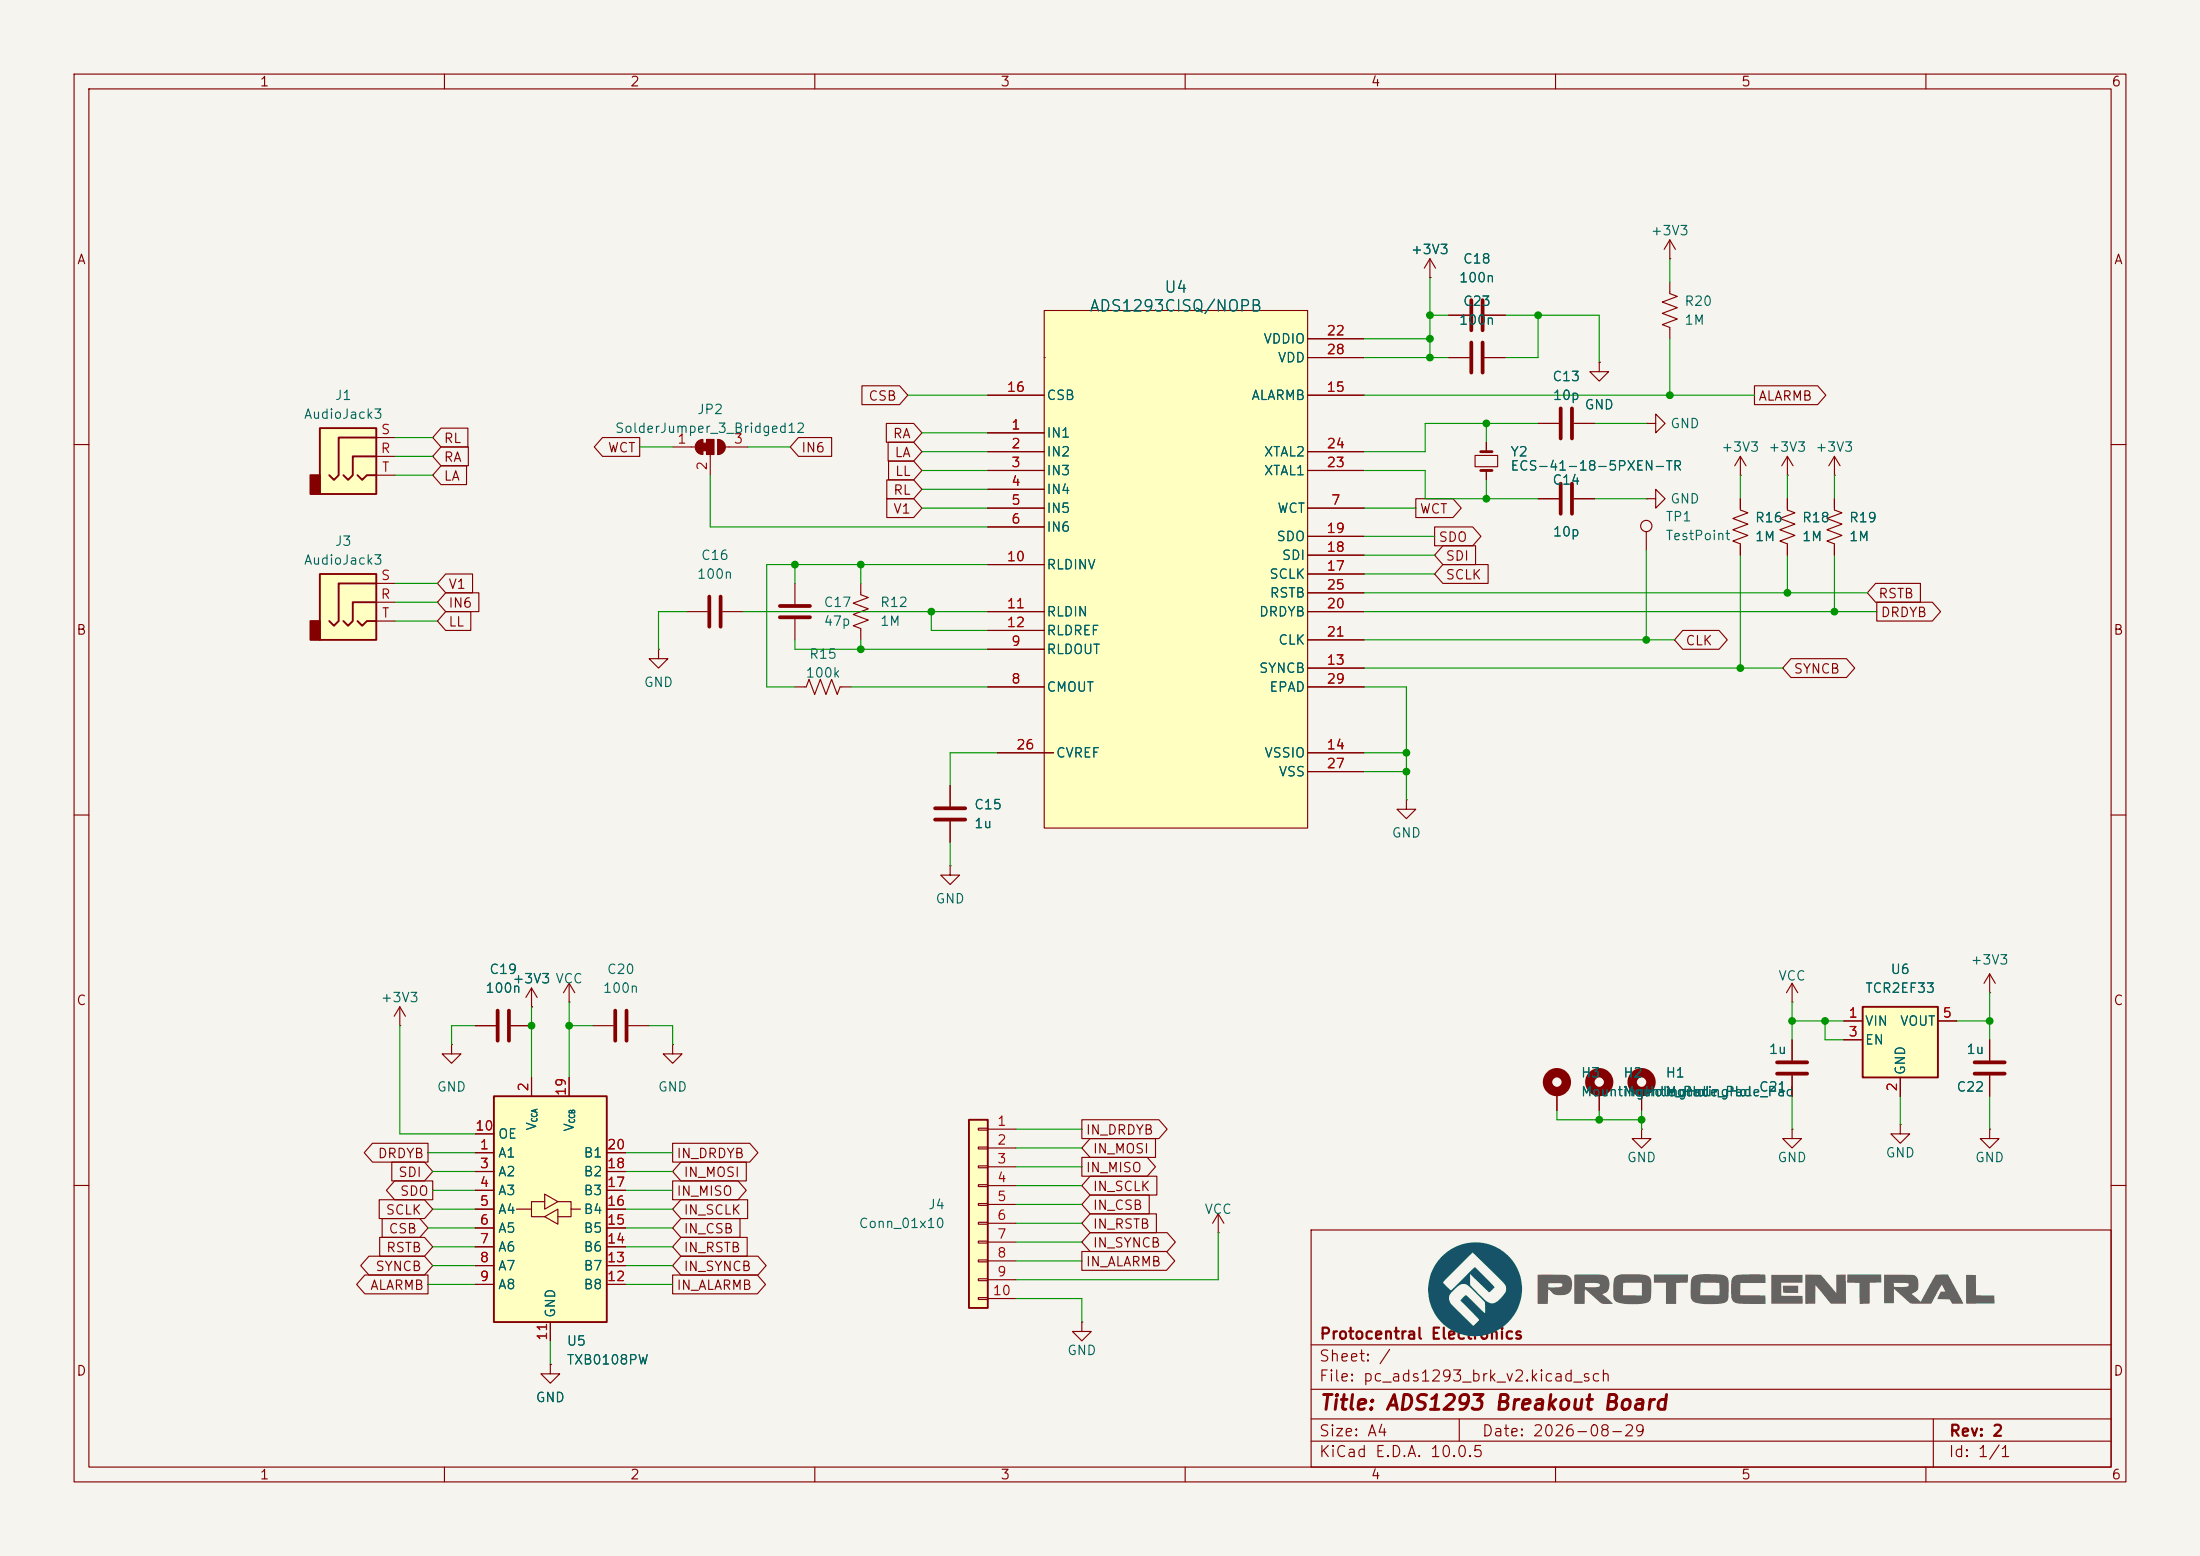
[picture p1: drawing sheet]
<svg xmlns="http://www.w3.org/2000/svg" width="297mm" height="210mm" viewBox="0 0 297 210" stroke-linecap="round" stroke-linejoin="round" font-family="sans-serif">
<path d="M0 0h297v210h-297z" fill="#f5f4ef" stroke="#f5f4ef" stroke-width=".14"/>
<g fill="none" stroke="#840000" stroke-width=".15">
<path d="M10 10h277v190h-277zM12 12h273v186h-273zM60 10v2M110 10v2M160 10v2M210 10v2M260 10v2M10 60h2M207.6 67.3h2.8M212.5 67.3h2.8M222.2 67.3h1.3v-1.3l1.3 1.3-1.3 1.3v-1.3M222.2 67.3h.1"/>
<path d="M222.2 71.8v2.5M234.9 64.1h.1M234.9 67.3v1.5l1.1 .4-2.1 .8 2.1 .7-2.1 .8 2.1 .8-2.1 .7 1 .4v1.5M234.9 61.6l-.7 1.3M234.9 61.6l.8 1.3M234.9 61.6v2.5M241.3 64.1h.1M241.3 67.3v1.5l1 .4-2 .8 2 .7-2 .8 2 .8-2 .7 1 .4v1.5M241.3 61.6l-.8 1.3M241.3 61.6l.8 1.3M241.3 61.6v2.5M247.6 64.1h.1"/>
<path d="M247.6 61.6l-.7 1.3M247.6 61.6l.8 1.3M247.6 61.6v2.5M285 60h2M10 110h2M285 110h2M80 138.4h2.8M84.8 138.4h2.8M268.6 134h.1M268.6 131.4l-.8 1.3M268.6 131.4l.8 1.3M268.6 131.4v2.6"/>
<path d="M90.8 141v1.2h-1.3l1.3 1.3 1.3-1.3h-1.3M90.8 141h.1M221.6 147.3v2.6M241.9 140.3v2.8M241.9 145.2v2.8M10 160h2M164.5 166.4h.1M164.5 163.8l-.8 1.3M164.5 163.8l.7 1.3M164.5 163.8v2.6M177 166h108v32h-108zM285 160h2"/>
<path d="M60 198v2M110 198v2M160 198v2M177 194.5h108M177 191.5h108M177 187.5h108M177 181.5h108M197 191.5v3M210 198v2M260 198v2M261 191.5v6.5"/>
<circle cx="222.2" cy="71" r=".76"/>
</g>
<path d="M210.7 65.3v4M212.2 65.3v4M83.1 136.4v4.1M84.6 136.4v4.1M239.9 144.9h4.1M239.9 143.4h4.1" fill="none" stroke="#840000" stroke-width=".51"/>
<circle cx="221.6" cy="146" r="1.27" fill="none" stroke="#840000" stroke-width="1.3"/>
<path d="M66.7 148h15.2v30.4h-15.2z" fill="#ffffc2"/>
<path d="M66.7 148h15.2v30.4h-15.2z" fill="none" stroke="#840000" stroke-width=".25"/>
<g fill="none" stroke="#840000" stroke-width=".15">
<path d="M64.1 155.6h2.6M64.1 158.1h2.6M64.1 153h2.6M71.8 145.4v2.6M76.8 145.4v2.6M81.9 155.6h2.6M81.9 158.1h2.6M64.1 160.7h2.6M64.1 163.2h2.6M64.1 165.7h2.6M64.1 168.3h2.6M64.1 170.8h2.6"/>
<path d="M64.1 173.4h2.6M69.7 163.2h2.1v1h1.7M73.5 162.2h-1.7v1M73.5 164.2l1.8-1v2zM73.5 161.2l1.8 1-1.8 1zM74.3 178.4v2.6M75.3 162.2h1.8v1h1.3M77.1 163.2v1h-1.8M81.9 160.7h2.6M81.9 163.2h2.6M81.9 165.7h2.6M81.9 168.3h2.6"/>
<path d="M81.9 170.8h2.6M81.9 173.4h2.6M146 178.4v1.3h1.3l-1.3 1.3-1.2-1.3h1.2M146 178.4h.1"/>
</g>
<path d="M130.8 151.1h2.5v25.4h-2.5z" fill="#ffffc2"/>
<path d="M130.8 151.1h2.5v25.4h-2.5z" fill="none" stroke="#840000" stroke-width=".25"/>
<g fill="none" stroke="#840000" stroke-width=".15">
<path d="M247.6 67.3v1.5l1.1 .4-2.1 .8 2.1 .7-2.1 .8 2.1 .8-2.1 .7 1 .4v1.5M88.9 87.6v1.3h1.3l-1.3 1.3-1.3-1.3h1.3M88.9 87.6h.1M92.7 82.6h2.8M97.5 82.6h2.8M54 138.4h.1M54 135.9l-.8 1.3M54 135.9l.7 1.3M54 135.9v2.5M64.1 138.4h2.8M69 138.4h2.8M71.8 135.9h.1"/>
<path d="M71.8 133.4l-.8 1.2M71.8 133.4l.7 1.2M71.8 133.4v2.5M76.8 135.3h.1M76.8 132.7l-.7 1.3M76.8 132.7l.8 1.3M76.8 132.7v2.6M241.9 135.3h.1M241.9 132.7l-.7 1.3M241.9 132.7l.8 1.3M241.9 132.7v2.6M132.1 152.3h1.2v.2h-1.2z"/>
<path d="M132.1 154.8h1.2v.3h-1.2zM132.1 157.4h1.2v.2h-1.2zM132.1 159.9h1.2v.2h-1.2zM133.3 152.4h3.9M133.3 154.9h3.9M133.3 157.5h3.9M210.2 147.3v2.6M215.9 147.3v2.6M132.1 162.4h1.2v.3h-1.2zM132.1 165h1.2v.2h-1.2zM132.1 167.5h1.2v.3h-1.2zM132.1 170.1h1.2v.2h-1.2z"/>
<path d="M132.1 172.6h1.2v.2h-1.2zM132.1 175.1h1.2v.3h-1.2zM133.3 160h3.9M133.3 162.6h3.9M133.3 165.1h3.9M133.3 167.6h3.9M133.3 170.2h3.9M133.3 172.7h3.9M133.3 175.3h3.9M74.3 184.2v1.2h1.3l-1.3 1.3-1.3-1.3h1.3M74.3 184.2h.1"/>
</g>
<path d="M95.8 80.5v4.1M97.3 80.5v4.1M67.2 136.4v4.1M68.7 136.4v4.1" fill="none" stroke="#840000" stroke-width=".51"/>
<g fill="none" stroke="#840000" stroke-width="1.3">
<circle cx="210.2" cy="146" r="1.27"/>
<circle cx="215.9" cy="146" r="1.27"/>
</g>
<path d="M43.2 77.5h7.6v8.9h-7.6z" fill="#ffffc2"/>
<path d="M41.9 83.8h1.3v2.6h-1.3z" fill="#840000" stroke="#840000" stroke-width=".25"/>
<path d="M43.2 77.5h7.6v8.9h-7.6zM50.8 78.7h-5.1v5.1l-.6 .7-.7-.7M48.3 83.8l.6 .7 .6-.7h1.3M50.8 81.3h-3.2v2.5l-.6 .7-.6-.7" fill="none" stroke="#840000" stroke-width=".25"/>
<path d="M94.9 59.3v2M96.9 59.3v2M50.8 78.7h2.5M90.8 60.3h3.1M95.9 61.3v2.8M97.9 60.3h3.1M50.8 81.3h2.5M50.8 83.8h2.5M221.6 152.4v1.3h1.3l-1.3 1.2-1.3-1.2h1.3M221.6 152.4h.1M241.9 152.4v1.3h1.3l-1.3 1.2-1.2-1.2h1.2M241.9 152.4h.1" fill="none" stroke="#840000" stroke-width=".15"/>
<g fill="#840000" stroke="#840000" stroke-width=".15">
<path d="M94.9 59.8h.5v1h-.5z"/>
<path d="M94.2 59.6l.2-.2 .5-.1v2a1.01 1.01 0 0 1-1-.6 1.01 1.01 0 0 1 .3-1.1z"/>
<path d="M95.4 59.3h1v2h-1z"/>
<path d="M96.9 59.3a1.02 1.02 0 0 1 1 1 1.02 1.02 0 0 1-1 1.1z"/>
</g>
<path d="M194.6 169.7a6.3 6.3 0 0 1 8.4-.7 6.3 6.3 0 0 1 1.5 8.4 6.3 6.3 0 0 1-8.1 2.3 6.2 6.2 0 0 1-3.5-4.5h2.7a3.5 3.5 0 0 0 1.4 1.9l1.9 1.8 .8-.7-2.5-2.6 .2-.4a.52 .52 0 0 1 .6-.4l2.5 2.4a2.67 2.67 0 0 0-.2-1.6l-1.7-1.7a1.17 1.17 0 0 0-1.9-.2l-.2 .2a1.73 1.73 0 0 0-.9 1.3h-2.7l-.1-1.1 .1-1h1.9l1.1 1.1 3.2-3.2 2.4 2.4a.35 .35 0 0 1 .2 .4l-.7 .6-2.5-2.5v1.3a.79 .79 0 0 0 .5 .7l1.3 1.4a1.32 1.32 0 0 0 2.2 0l.2-.2a1.3 1.3 0 0 0 .5-1.7l-4.4-4.3-4 4h-1.9a6.2 6.2 0 0 1 1.7-3.4z" fill="#165369"/>
<g fill="#656463">
<path d="M207.6 172.1l.8-.1a13.8 13.8 0 0 1 3.3 .2 1.63 1.63 0 0 1-.1 2.5 1.95 1.95 0 0 1-2.4-.6l-.2-.1-.1 2h-1.3v-2.3h2.9a.36 .36 0 0 0 .4-.4l-1.8-.1h-.1v.5h-1.4z"/>
<path d="M212.5 172h.8a15 15 0 0 1 3.5 .2 1.52 1.52 0 0 1-.1 2.3l-.4 .2 1.5 1.3h-.9a1.32 1.32 0 0 1-1.4-.6l-1.5-1.4-.1 2h-1.4v-2.3l2.6 .1a1.1 1.1 0 0 0 .9-.3v-.1a.45 .45 0 0 0-.6-.2h-1.4v.5h-1.5z"/>
<path d="M218.2 172.3a3.7 3.7 0 0 1 2.2-.3h.7a2.3 2.3 0 0 1 1.7 .5 6.4 6.4 0 0 1-.1 3.1 3.2 3.2 0 0 1-2.3 .4h-.7a2.15 2.15 0 0 1-1.8-.6l-.1-.6h3.9v-1.7h-2.5l-.1 1.7h-1.3v-1.5a1.25 1.25 0 0 1 .4-1z"/>
<path d="M223.3 172h4.6l-.1 1.1h-1.5v2.9h-1.4v-2.9h-1.6z"/>
<path d="M228.5 172.4a3.3 3.3 0 0 1 2.2-.4h1.3a1.16 1.16 0 0 1 1.3 .8l.1 .3a5.4 5.4 0 0 1-.3 2.5 4.3 4.3 0 0 1-2.6 .4h-.7a1.47 1.47 0 0 1-1.5-.9l-.1-.3h3.9v-1.7h-2.5l-.1 1.7h-1.3l.1-1.7z"/>
<path d="M234.1 172.3a4.4 4.4 0 0 1 2.2-.3h2l.1 1.2h-3.4l-.1 1.6 3.4 .1 .1 1.1h-.7a13.8 13.8 0 0 1-3.5-.2 1.46 1.46 0 0 1-.5-1.5v-1.1a1.22 1.22 0 0 1 .4-.9z"/>
<path d="M240.7 173.5h2.1v1h-.3a4 4 0 0 1-1.8-.1z"/>
<path d="M239.1 172.1h4.2v1h-2.8v1.8h2.8l.1 1h-4.3z"/>
<path d="M243.7 172h1.7a.53 .53 0 0 1 .7 .4l1.8 2.1v-2.5h1.3v3.9h-2l-2.1-2.4v2.4l-1.4 .1z"/>
<path d="M249.4 172h4.6v1.1h-1.6v2.8l-1.3 .1-.1-2.9h-1.6z"/>
<path d="M254.4 172l3.4 .1a.98 .98 0 0 1 1.2 1.2 1.15 1.15 0 0 1-.9 1.3l1.2 1.1 2-3.7h1.7l2 3.9-1.5 .1-.2-.4a.34 .34 0 0 0-.4-.2l-1.4-.1 .5-1h.6l-.4-.9-1.5 2.6-2.7-.1-2.3-1.9v1.9h-1.3v-2.8h1.3v.6h1.4a.4 .4 0 0 0 .4 0 .4 .4 0 0 0 .2-.5l-.8-.1h-2.5z"/>
<path d="M265.4 172.1h1.4v2.7h2.4l.1 1.1h-3.9z"/>
</g>
<path d="M256.5 151.8v1.2h1.3l-1.3 1.3-1.2-1.3h1.2M256.5 151.8h.1" fill="none" stroke="#840000" stroke-width=".15"/>
<path d="M251.5 135.9h10.1v9.5h-10.1z" fill="#ffffc2"/>
<path d="M251.5 135.9h10.1v9.5h-10.1z" fill="none" stroke="#840000" stroke-width=".25"/>
<g fill="none" stroke="#840000" stroke-width=".15">
<path d="M200.7 59.7v1.3M207.6 57.2h2.8M212.5 57.2h2.8M215.9 48.9v1.3h1.3l-1.3 1.2-1.3-1.2h1.3M215.9 48.9h.1M222.2 57.2h1.3v-1.3l1.3 1.3-1.3 1.2v-1.2M222.2 57.2h.1M107.3 78.7v2.8M116.2 78.7v1.6l1 .3-2 .8 2 .8-2 .7 2 .8-2 .8 1 .3v1.6M199.1 61.5h3.1v1.5h-3.1zM200.7 63.5v1.3M107.3 92.7h1.5l.4-1 .8 2 .7-2 .8 2 .8-2 .7 2 .4-1h1.5"/>
<path d="M107.3 83.6v2.8M248.9 137.8h2.6M261.6 137.8h2.6M61 141v1.2h1.2l-1.2 1.3-1.3-1.3h1.3M61 141h.1M248.9 140.3h2.6M256.5 145.4v2.6M268.6 152.4v1.3h1.3l-1.3 1.2-1.3-1.2h1.3M268.6 152.4h.1M268.6 140.3v2.8M268.6 145.2v2.8"/>
</g>
<path d="M210.7 55.1v4.1M212.2 55.1v4.1M105.3 83.3h4M105.3 81.8h4M266.6 144.9h4M266.6 143.4h4" fill="none" stroke="#840000" stroke-width=".51"/>
<path d="M199.9 63.5h1.5M199.9 61h1.5" fill="none" stroke="#840000" stroke-width=".38"/>
<path d="M141 41.9h35.5v69.9h-35.5z" fill="#ffffc2"/>
<g fill="none" stroke="#840000" stroke-width=".15">
<path d="M193 37.5h.1M193 34.9l-.7 1.3M193 34.9l.8 1.3M193 34.9v2.6M225.4 38.1v1.5l1 .4-2 .8 2 .7-2 .8 2 .8-2 .7 1 .4v1.5M225.4 34.9h.1M225.4 32.4v2.5M225.4 32.4l-.7 1.3M225.4 32.4l.8 1.3M133.3 58.4h7.7M133.3 53.3h7.7M141 41.9h35.5v69.9h-35.5z"/>
<path d="M141 48.3h.1M176.5 53.3h7.6M176.5 45.7h7.6M176.5 48.3h7.6M195.6 48.3h2.8M195.6 42.5h2.8M200.4 48.3h2.8M200.4 42.5h2.8M133.3 61h7.7M133.3 63.5h7.7M133.3 66h7.7M133.3 68.6h7.7"/>
<path d="M133.3 71.1h7.7M133.3 76.2h7.7M176.5 61h7.6M176.5 63.5h7.6M176.5 68.6h7.6M176.5 77.5h7.6M176.5 74.9h7.6M176.5 72.4h7.6M133.3 92.7h7.7M133.3 87.6h7.7M133.3 82.6h7.7M133.3 85.1h7.7"/>
<path d="M176.5 92.7h7.6M176.5 82.6h7.6M176.5 90.2h7.6M176.5 86.4h7.6M176.5 80h7.6M128.3 116.8v1.3h1.2l-1.2 1.3-1.3-1.3h1.3M128.3 116.8h.1M128.3 106v2.8M128.3 110.9v2.8M134.6 101.6h7.6M176.5 101.6h7.6M176.5 104.1h7.6"/>
<path d="M189.9 108v1.2h1.2l-1.2 1.3-1.3-1.3h1.3M189.9 108h.1"/>
</g>
<path d="M198.6 40.5v4.1M198.6 46.2v4.1M200.2 40.5v4.1M200.2 46.2v4.1M126.2 110.6h4.1M126.2 109.1h4.1" fill="none" stroke="#840000" stroke-width=".51"/>
<path d="M43.2 57.8h7.6v8.9h-7.6z" fill="#ffffc2"/>
<path d="M41.9 64.1h1.3v2.6h-1.3z" fill="#840000" stroke="#840000" stroke-width=".25"/>
<path d="M43.2 57.8h7.6v8.9h-7.6zM50.8 59.1h-5.1v5l-.6 .7-.7-.7M48.3 64.1l.6 .7 .6-.7h1.3M50.8 61.6h-3.2v2.5l-.6 .7-.6-.7" fill="none" stroke="#840000" stroke-width=".25"/>
<g fill="none" stroke="#840000" stroke-width=".15">
<path d="M193 37.5h.1M50.8 59.1h2.5M59.5 57.8h3.7v2.5h-3.7l-1.1-1.2zM81.3 59.1h5.1v2.5h-5.1l-1.1-1.3zM107.8 59.1h4.5v2.5h-4.5l-1.1-1.3zM116.4 52.1h5l1.2 1.2-1.2 1.3h-5zM119.7 57.1h3.6l1.2 1.3-1.2 1.3h-3.6zM119.9 59.7h3.4l1.2 1.3-1.2 1.2h-3.4zM133.3 58.4h7.7M133.3 53.3h7.7M176.5 53.3h7.6M176.5 45.7h7.6"/>
<path d="M176.5 48.3h7.6M195.6 48.3h2.8M195.6 42.5h2.8M200.4 48.3h2.8M200.4 42.5h2.8M200.7 59.7v1.3M207.6 57.2h2.8M212.5 57.2h2.8M215.9 48.9h.1M236.9 52.1h8.5l1.1 1.2-1.1 1.3h-8.5zM50.8 61.6h2.5M50.8 64.1h2.5"/>
<path d="M59.5 62.9h3.5v2.5h-3.5l-1.1-1.3zM59.5 60.3h3.7v2.6h-3.7l-1.1-1.3zM60.2 77.5h3.6v2.5h-3.6l-1.1-1.3zM119.7 67.3h3.6l1.2 1.3-1.2 1.3h-3.6zM119.7 64.8h3.6l1.2 1.2-1.2 1.3h-3.6zM120 62.2h3.3l1.2 1.3-1.2 1.3h-3.3zM133.3 61h7.7M133.3 63.5h7.7M133.3 66h7.7M133.3 68.6h7.7M133.3 71.1h7.7M133.3 76.2h7.7"/>
<path d="M176.5 61h7.6M176.5 63.5h7.6M176.5 68.6h7.6M176.5 77.5h7.6M176.5 74.9h7.6M176.5 72.4h7.6M191.1 67.3h5.1l1.1 1.3-1.1 1.3h-5.1zM193.7 71.1h5.1l1.1 1.3-1.1 1.3h-5.1zM194.8 73.7h4.4v2.5h-4.4l-1.1-1.3zM194.8 76.2h6.1v2.5h-6.1l-1.1-1.2zM200.7 63.5v1.3M207.6 67.3h2.8"/>
<path d="M212.5 67.3h2.8M234.9 67.3v1.3M234.9 73.7v1.2M241.3 67.3v1.3M241.3 73.7v1.2M247.6 67.3v1.3M247.6 73.7v1.2M253.2 78.7h6.1v2.6h-6.1l-1.1-1.3zM60.2 82.5h3.4v2.6h-3.4l-1.1-1.3zM60.2 80h4.4v2.6h-4.4l-1.1-1.3zM133.3 92.7h7.7M133.3 87.6h7.7"/>
<path d="M133.3 82.6h7.7M133.3 85.1h7.7M176.5 92.7h7.6M176.5 82.6h7.6M176.5 90.2h7.6M176.5 86.4h7.6M176.5 80h7.6M227.2 85.1h4.9l1.1 1.3-1.1 1.2h-4.9l-1.1-1.2zM241.8 88.9h7.5l1.1 1.3-1.1 1.2h-7.5l-1.1-1.2zM253.4 81.3h7.5l1.1 1.3-1.1 1.2h-7.5zM128.3 106v2.8M128.3 110.9v2.8"/>
<path d="M134.6 101.6h7.6M176.5 101.6h7.6M176.5 104.1h7.6M64.1 138.4h2.8M69 138.4h2.8M71.8 135.9h.1M248.9 137.8h2.6M261.6 137.8h2.6M50.3 154.3h7.5v2.5h-7.5l-1.1-1.2zM52.9 156.8h4.4l1.1 1.3-1.1 1.3h-4.4zM53.3 159.4h5.1v2.5h-5.1l-1.1-1.2zM64.1 155.6h2.6"/>
<path d="M64.1 158.1h2.6M64.1 153h2.6M71.8 145.4v2.6M76.8 145.4v2.6M81.9 155.6h2.6M81.9 158.1h2.6M90.8 154.3h10.4l1.1 1.3-1.1 1.2h-10.4zM90.8 159.4h8.8l1.1 1.3-1.1 1.2h-8.8zM91.9 156.8h8.8v2.6h-8.8l-1.1-1.3zM146 156.2h8.9l1.1 1.3-1.1 1.3h-8.9zM146 151.1h10.5l1.1 1.3-1.1 1.3h-10.5zM147.2 153.7h8.8v2.5h-8.8l-1.2-1.3z"/>
<path d="M147.2 158.7h9v2.6h-9l-1.2-1.3zM210.2 147.3v2.6M215.9 147.3v2.6M221.6 147.3v2.6M241.9 140.3v2.8M241.9 145.2v2.8M248.9 140.3h2.6M256.5 145.4v2.6M268.6 140.3v2.8M268.6 145.2v2.8M49.3 172.1h8.5v2.5h-8.5l-1.2-1.2zM49.8 169.5h7.5l1.1 1.3-1.1 1.3h-7.5l-1.1-1.3z"/>
<path d="M51.2 161.9h6.1l1.1 1.3-1.1 1.3h-6.1zM51.3 167h6l1.1 1.3-1.1 1.2h-6zM51.6 164.5h5.1l1.1 1.2-1.1 1.3h-5.1zM64.1 160.7h2.6M64.1 163.2h2.6M64.1 165.7h2.6M64.1 168.3h2.6M64.1 170.8h2.6M64.1 173.4h2.6M74.3 178.4v2.6M81.9 160.7h2.6M81.9 163.2h2.6"/>
<path d="M81.9 165.7h2.6M81.9 168.3h2.6M81.9 170.8h2.6M81.9 173.4h2.6M90.8 172.1h11.4l1.1 1.3-1.1 1.2h-11.4zM91.9 161.9h9v2.6h-9l-1.1-1.3zM91.9 169.5h10.4l1.1 1.3-1.1 1.3h-10.4l-1.1-1.3zM91.9 164.5h8v2.5h-8l-1.1-1.3zM91.9 167h9v2.5h-9l-1.1-1.2zM146 168.9h11.5l1.1 1.3-1.1 1.3h-11.5zM147.2 161.3h7.9v2.5h-7.9l-1.2-1.2zM147.2 166.4h10.4l1.1 1.2-1.1 1.3h-10.4l-1.2-1.3z"/>
<path d="M147.2 163.8h8.9v2.6h-8.9l-1.2-1.3zM74.3 184.2h.1"/>
</g>
<g fill="none" stroke="#009600" stroke-width=".15">
<path d="M193 37.5v10.8M225.4 34.9v3.2M53.3 59.1h5.1M122.6 53.3h10.7M124.5 58.4h8.8M184.1 48.3h11.5M184.1 53.3h52.8M184.1 45.7h8.9M193 42.5h2.6M200.7 57.2v2.5M203.2 42.5h12.7v6.4M207.6 57.2h-15.2v3.8h-8.3"/>
<path d="M207.6 42.5v5.8h-4.4M215.3 57.2h6.9M225.4 45.7v7.6M53.3 78.7h5.8M53.3 61.6h5.1M53.3 64.1h5.1M86.4 60.3h4.4M95.9 64.1v7h37.4M101 60.3h5.7M107.3 76.2v2.5M116.2 76.2v2.5M124.5 68.6h8.8"/>
<path d="M124.5 61h8.8M124.5 66h8.8M124.5 63.5h8.8M133.3 76.2h-29.8v16.5h3.8M184.1 77.5h9.6M184.1 63.5h8.3v3.8h15.2M184.1 74.9h9.6M184.1 72.4h9.6M184.1 68.6h7M200.7 64.8v2.5M215.3 67.3h6.9M222.2 74.3v12.1"/>
<path d="M234.9 64.1v3.2M234.9 74.9v15.3M241.3 64.1v3.2M241.3 74.9v5.1M247.6 64.1v3.2M247.6 74.9v7.7M53.3 83.8h5.8M53.3 81.3h5.8M92.7 82.6h-3.8v5M100.3 82.6h33M107.3 86.4v1.2h26M114.9 92.7h18.4"/>
<path d="M116.2 86.4v1.2M125.7 82.6v2.5h7.6M184.1 92.7h5.8v15.3M184.1 90.2h56.6M184.1 82.6h69.3M184.1 80h68M184.1 86.4h42M128.3 113.7v3.1M134.6 101.6h-6.3v4.4M184.1 101.6h5.8M184.1 104.1h5.8M54 138.4v14.6h10.1"/>
<path d="M64.1 138.4h-3.1v2.6M71.8 135.9v9.5M76.8 138.4h3.2M76.8 135.3v10.1M87.6 138.4h3.2v2.6M241.9 137.8h7M241.9 135.3v5M246.4 137.8v2.5h2.5M264.2 137.8h4.4M268.6 134v6.3M57.8 155.6h6.3M58.4 158.1h5.7"/>
<path d="M84.5 155.6h6.3M84.5 158.1h6.3M137.2 157.5h8.8M137.2 152.4h8.8M137.2 154.9h8.8M210.2 149.9v1.2h11.4M215.9 149.9v1.2M221.6 149.9v2.5M241.9 148v4.4M256.5 148v3.8M268.6 148v4.4M57.8 173.4h6.3"/>
<path d="M57.8 165.7h6.3M58.4 160.7h5.7M58.4 170.8h5.7M58.4 168.3h5.7M58.4 163.2h5.7M84.5 160.7h6.3M84.5 173.4h6.3M84.5 170.8h6.3M84.5 168.3h6.3M84.5 165.7h6.3M84.5 163.2h6.3M137.2 160h8.8"/>
<path d="M137.2 170.2h8.8M137.2 165.1h8.8M137.2 162.6h8.8M137.2 175.3h8.8v3.1M137.2 167.6h8.8M164.5 166.4v6.3h-27.3M74.3 181v3.2"/>
</g>
<g fill="#009600" stroke="#009600" stroke-width=".14">
<circle cx="268.6" cy="137.8" r=".46"/>
<circle cx="234.9" cy="90.2" r=".46"/>
<circle cx="247.6" cy="82.6" r=".46"/>
<circle cx="241.9" cy="137.8" r=".46"/>
<circle cx="221.6" cy="151.1" r=".46"/>
<circle cx="246.4" cy="137.8" r=".46"/>
<circle cx="215.9" cy="151.1" r=".46"/>
<circle cx="241.3" cy="80" r=".46"/>
<circle cx="193" cy="45.7" r=".46"/>
<circle cx="189.9" cy="101.6" r=".46"/>
<circle cx="189.9" cy="104.1" r=".46"/>
<circle cx="125.7" cy="82.6" r=".46"/>
<circle cx="76.8" cy="138.4" r=".46"/>
<circle cx="71.8" cy="138.4" r=".46"/>
<circle cx="222.2" cy="86.4" r=".46"/>
<circle cx="200.7" cy="67.3" r=".46"/>
<circle cx="200.7" cy="57.2" r=".46"/>
<circle cx="207.6" cy="42.5" r=".46"/>
<circle cx="193" cy="42.5" r=".46"/>
<circle cx="193" cy="48.3" r=".46"/>
<circle cx="225.4" cy="53.3" r=".46"/>
<circle cx="116.2" cy="76.2" r=".46"/>
<circle cx="116.2" cy="87.6" r=".46"/>
<circle cx="107.3" cy="76.2" r=".46"/>
</g>
<text font-size="2" fill="#840000" x="178" y="190.8">Title: ADS1293 Breakout Board</text>
<g font-size="1.5" fill="#006464">
<text x="157.1" y="39.9">U4</text>
<text x="147" y="42.4">ADS1293CISQ/NOPB</text>
</g>
<g font-size="1.5" fill="#840000">
<text x="178" y="184.1">Sheet: /</text>
<text x="178" y="181.1">Protocentral Electronics</text>
<text x="178" y="186.8">File: pc_ads1293_brk_v2.kicad_sch</text>
<text x="178" y="197">KiCad E.D.A. 10.0.5</text>
<text x="178" y="194.2">Size: A4</text>
<text x="200" y="194.2">Date: 2026-08-29</text>
<text x="263" y="197">Id: 1/1</text>
<text x="263" y="194.2">Rev: 2</text>
</g>
<g font-size="1.3" fill="#840000">
<text x="35" y="12">1</text>
<text x="85" y="12">2</text>
<text x="135" y="12">3</text>
<text x="185" y="12">4</text>
<text x="235" y="12">5</text>
<text x="285" y="12">6</text>
<text x="10.3" y="36">A</text>
<text x="285.3" y="36">A</text>
<text x="117.1" y="54.4">CSB</text>
<text x="120.4" y="59.5">RA</text>
<text x="237.3" y="54.4">ALARMB</text>
<text x="59.8" y="60.1">RL</text>
<text x="59.8" y="65.2">LA</text>
<text x="59.8" y="62.6">RA</text>
<text x="82" y="61.4">WCT</text>
<text x="108.1" y="61.4">IN6</text>
<text x="120.7" y="62">LA</text>
<text x="120.7" y="64.6">LL</text>
<text x="120.5" y="69.6">V1</text>
<text x="120.5" y="67.1">RL</text>
<text x="191.6" y="69.6">WCT</text>
<text x="194.1" y="73.4">SDO</text>
<text x="195.1" y="76">SDI</text>
<text x="60.5" y="79.8">V1</text>
<text x="60.5" y="82.3">IN6</text>
<text x="195.1" y="78.5">SCLK</text>
<text x="253.5" y="81.1">RSTB</text>
<text x="253.8" y="83.6">DRDYB</text>
<text x="10.2" y="86">B</text>
<text x="60.5" y="84.9">LL</text>
<text x="227.5" y="87.4">CLK</text>
<text x="285.2" y="86">B</text>
<text x="242.1" y="91.2">SYNCB</text>
<text x="10.2" y="136">C</text>
<text x="285.2" y="136">C</text>
<text x="146.5" y="153.5">IN_DRDYB</text>
<text x="147.5" y="156">IN_MOSI</text>
<text x="50.9" y="156.6">DRDYB</text>
<text x="53.7" y="159.2">SDI</text>
<text x="53.9" y="161.7">SDO</text>
<text x="91.3" y="156.6">IN_DRDYB</text>
<text x="91.3" y="161.7">IN_MISO</text>
<text x="92.2" y="159.2">IN_MOSI</text>
<text x="146.5" y="158.5">IN_MISO</text>
<text x="147.5" y="161.1">IN_SCLK</text>
<text x="52" y="164.2">SCLK</text>
<text x="52.4" y="166.8">CSB</text>
<text x="92.2" y="164.2">IN_SCLK</text>
<text x="92.2" y="166.8">IN_CSB</text>
<text x="147.5" y="163.6">IN_CSB</text>
<text x="147.5" y="166.2">IN_RSTB</text>
<text x="50.6" y="171.9">SYNCB</text>
<text x="52" y="169.3">RSTB</text>
<text x="92.2" y="171.9">IN_SYNCB</text>
<text x="92.2" y="169.3">IN_RSTB</text>
<text x="146.5" y="171.2">IN_ALARMB</text>
<text x="147.5" y="168.7">IN_SYNCB</text>
<text x="49.9" y="174.4">ALARMB</text>
<text x="91.3" y="174.4">IN_ALARMB</text>
<text x="10.2" y="186">D</text>
<text x="285.2" y="186">D</text>
<text x="35" y="200">1</text>
<text x="85" y="200">2</text>
<text x="135" y="200">3</text>
<text x="185" y="200">4</text>
<text x="235" y="200">5</text>
<text x="285" y="200">6</text>
</g>
<g font-size="1.3" fill="#006464">
<text x="190.4" y="34.6">+3V3</text>
<text x="197.4" y="35.9">C18</text>
<text x="222.8" y="32.1">+3V3</text>
<text x="196.9" y="38.4">100n</text>
<text x="197.4" y="41.6">C23</text>
<text x="227.3" y="41.6">R20</text>
<text x="170.5" y="46.7">VDDIO</text>
<text x="196.9" y="44.1">100n</text>
<text x="227.3" y="44.1">1M</text>
<text x="172.4" y="49.2">VDD</text>
<text x="209.5" y="51.8">C13</text>
<text x="40.9" y="56.8">AudioJack3</text>
<text x="45.1" y="54.3">J1</text>
<text x="82.9" y="58.7">SolderJumper_3_Bridged12</text>
<text x="94" y="56.2">JP2</text>
<text x="141.2" y="59.4">IN1</text>
<text x="141.2" y="54.3">CSB</text>
<text x="168.9" y="54.3">ALARMB</text>
<text x="209.5" y="54.3">10p</text>
<text x="213.8" y="55.6">GND</text>
<text x="225.4" y="58.1">GND</text>
<text x="141.2" y="61.9">IN2</text>
<text x="141.2" y="64.5">IN3</text>
<text x="170.5" y="64.5">XTAL1</text>
<text x="170.5" y="61.9">XTAL2</text>
<text x="203.8" y="61.9">Y2</text>
<text x="203.8" y="63.8">ECS-41-18-5PXEN-TR</text>
<text x="209.5" y="65.7">C14</text>
<text x="232.3" y="61.3">+3V3</text>
<text x="238.6" y="61.3">+3V3</text>
<text x="245" y="61.3">+3V3</text>
<text x="141.2" y="67">IN4</text>
<text x="141.2" y="69.5">IN5</text>
<text x="172.4" y="69.5">WCT</text>
<text x="224.8" y="70.7">TP1</text>
<text x="225.4" y="68.3">GND</text>
<text x="236.8" y="70.8">R16</text>
<text x="243.2" y="70.8">R18</text>
<text x="249.5" y="70.8">R19</text>
<text x="40.9" y="76.5">AudioJack3</text>
<text x="45.1" y="74">J3</text>
<text x="94.5" y="75.9">C16</text>
<text x="141.2" y="72.1">IN6</text>
<text x="141.2" y="77.2">RLDINV</text>
<text x="172.2" y="73.4">SDO</text>
<text x="173" y="75.9">SDI</text>
<text x="209.5" y="72.7">10p</text>
<text x="224.8" y="73.2">TestPoint</text>
<text x="236.8" y="73.4">1M</text>
<text x="243.2" y="73.4">1M</text>
<text x="249.5" y="73.4">1M</text>
<text x="94" y="78.4">100n</text>
<text x="111.1" y="82.2">C17</text>
<text x="118.7" y="82.2">R12</text>
<text x="141.2" y="83.5">RLDIN</text>
<text x="169.9" y="83.5">DRDYB</text>
<text x="171.3" y="78.4">SCLK</text>
<text x="171.3" y="81">RSTB</text>
<text x="109.2" y="89.2">R15</text>
<text x="111.1" y="84.8">47p</text>
<text x="118.7" y="84.8">1M</text>
<text x="141.2" y="88.6">RLDOUT</text>
<text x="141.2" y="86.1">RLDREF</text>
<text x="172.5" y="87.3">CLK</text>
<text x="86.8" y="93">GND</text>
<text x="108.7" y="91.8">100k</text>
<text x="141.2" y="93.7">CMOUT</text>
<text x="169.9" y="91.1">SYNCB</text>
<text x="171.3" y="93.7">EPAD</text>
<text x="142.5" y="102.6">CVREF</text>
<text x="170.6" y="102.6">VSSIO</text>
<text x="172.5" y="105.1">VSS</text>
<text x="131.4" y="109.5">C15</text>
<text x="131.4" y="112.1">1u</text>
<text x="187.8" y="113.4">GND</text>
<text x="126.2" y="122.2">GND</text>
<text x="66" y="131.8">C19</text>
<text x="81.8" y="131.8">C20</text>
<text x="255.1" y="131.8">U6</text>
<text x="265.9" y="130.5">+3V3</text>
<text x="51.3" y="135.6">+3V3</text>
<text x="65.4" y="134.3">100n</text>
<text x="69.1" y="133">+3V3 VCC</text>
<text x="69.1" y="133">+3V3</text>
<text x="81.3" y="134.3">100n</text>
<text x="240" y="132.7">VCC</text>
<text x="251.7" y="134.3">TCR2EF33</text>
<text x="238.7" y="142.6">1u</text>
<text x="251.7" y="138.8">VIN</text>
<text x="251.7" y="141.3">EN</text>
<text x="256.4" y="138.8">VOUT</text>
<text x="265.4" y="142.6">1u</text>
<text x="58.9" y="147.6">GND</text>
<text x="88.7" y="147.6">GND</text>
<text x="213.3" y="145.7">H3</text>
<text x="219.1" y="145.7">H2</text>
<text x="219.1" y="148.3">MountingHole_Pad</text>
<text x="224.8" y="145.7">H1</text>
<text x="224.8" y="148.3">MountingHole_Pad</text>
<text x="237.4" y="147.6">C21</text>
<text x="257.5" y="145.2" transform="rotate(-90 257.5 145.2)">GND</text>
<text x="264" y="147.6">C22</text>
<text x="67.2" y="154">OE</text>
<text x="72.7" y="152.7" transform="rotate(-90 72.7 152.7)">V</text>
<text x="77.8" y="152.8" transform="rotate(-90 77.8 152.8)">V</text>
<text x="67.2" y="156.5">A1</text>
<text x="67.2" y="159.1">A2</text>
<text x="67.2" y="161.6">A3</text>
<text x="78.7" y="161.6">B3</text>
<text x="78.7" y="159.1">B2</text>
<text x="78.7" y="156.5">B1</text>
<text x="219.6" y="157.2">GND</text>
<text x="239.9" y="157.2">GND</text>
<text x="254.5" y="156.5">GND</text>
<text x="266.5" y="157.2">GND</text>
<text x="67.2" y="164.2">A4</text>
<text x="67.2" y="166.7">A5</text>
<text x="78.7" y="166.7">B5</text>
<text x="78.7" y="164.2">B4</text>
<text x="115.8" y="166.1">Conn_01x10</text>
<text x="125.2" y="163.5">J4</text>
<text x="162.5" y="164.2">VCC</text>
<text x="67.2" y="169.2">A6</text>
<text x="67.2" y="171.8">A7</text>
<text x="78.7" y="171.8">B7</text>
<text x="78.7" y="169.2">B6</text>
<text x="67.2" y="174.3">A8</text>
<text x="75.3" y="178" transform="rotate(-90 75.3 178)">GND</text>
<text x="78.7" y="174.3">B8</text>
<text x="76.4" y="181.9">U5</text>
<text x="76.4" y="184.5">TXB0108PW</text>
<text x="144" y="183.2">GND</text>
<text x="72.2" y="189.6">GND</text>
</g>
<g font-size="1.3" fill="#a90000">
<text x="179" y="45.6">22</text>
<text x="135.8" y="53.2">16</text>
<text x="179" y="53.2">15</text>
<text x="179" y="48.1">28</text>
<text x="51.3" y="58.9">S</text>
<text x="136.4" y="58.3">1</text>
<text x="51.3" y="61.5">R</text>
<text x="51.5" y="64">T</text>
<text x="91.3" y="60.2">1</text>
<text x="95.8" y="63.6" transform="rotate(-90 95.8 63.6)">2</text>
<text x="99" y="60.2">3</text>
<text x="136.4" y="60.8">2</text>
<text x="136.4" y="63.4">3</text>
<text x="136.4" y="65.9">4</text>
<text x="179" y="63.4">23</text>
<text x="179" y="60.8">24</text>
<text x="136.4" y="68.4">5</text>
<text x="136.4" y="71">6</text>
<text x="179.6" y="68.4">7</text>
<text x="135.8" y="76.1">10</text>
<text x="179" y="77.3">17</text>
<text x="179" y="74.8">18</text>
<text x="179" y="72.3">19</text>
<text x="51.3" y="81.1">R</text>
<text x="51.3" y="78.6">S</text>
<text x="51.5" y="83.7">T</text>
<text x="135.8" y="82.4">11</text>
<text x="179" y="82.4">20</text>
<text x="179" y="79.9">25</text>
<text x="135.8" y="85">12</text>
<text x="136.4" y="87.5">9</text>
<text x="179" y="86.2">21</text>
<text x="136.4" y="92.6">8</text>
<text x="179" y="90">13</text>
<text x="179" y="92.6">29</text>
<text x="137.1" y="101.5">26</text>
<text x="179" y="101.5">14</text>
<text x="179" y="104">27</text>
<text x="249.5" y="137.7">1</text>
<text x="262.2" y="137.7">5</text>
<text x="249.5" y="140.2">3</text>
<text x="71.6" y="147.4" transform="rotate(-90 71.6 147.4)">2</text>
<text x="76.7" y="148" transform="rotate(-90 76.7 148)">19</text>
<text x="256.4" y="147.4" transform="rotate(-90 256.4 147.4)">2</text>
<text x="64.1" y="152.9">10</text>
<text x="64.7" y="155.4">1</text>
<text x="81.8" y="155.4">20</text>
<text x="134.5" y="152.3">1</text>
<text x="134.5" y="154.8">2</text>
<text x="64.7" y="158">3</text>
<text x="64.7" y="160.5">4</text>
<text x="81.8" y="160.5">17</text>
<text x="81.8" y="158">18</text>
<text x="134.5" y="157.3">3</text>
<text x="134.5" y="159.9">4</text>
<text x="64.7" y="163.1">5</text>
<text x="64.7" y="165.6">6</text>
<text x="81.8" y="165.6">15</text>
<text x="81.8" y="163.1">16</text>
<text x="134.5" y="162.4">5</text>
<text x="134.5" y="165">6</text>
<text x="134.5" y="167.5">7</text>
<text x="64.7" y="168.1">7</text>
<text x="64.7" y="170.7">8</text>
<text x="64.7" y="173.2">9</text>
<text x="81.8" y="173.2">12</text>
<text x="81.8" y="170.7">13</text>
<text x="81.8" y="168.1">14</text>
<text x="134.5" y="170">8</text>
<text x="134.5" y="172.6">9</text>
<text x="133.9" y="175.1">10</text>
<text x="74.2" y="181" transform="rotate(-90 74.2 181)">11</text>
</g>
<g font-size=".8" fill="#006464">
<text x="72.7" y="151.5" transform="rotate(-90 72.7 151.5)">CCA</text>
<text x="77.8" y="151.7" transform="rotate(-90 77.8 151.7)">CCB</text>
</g>
</svg>
